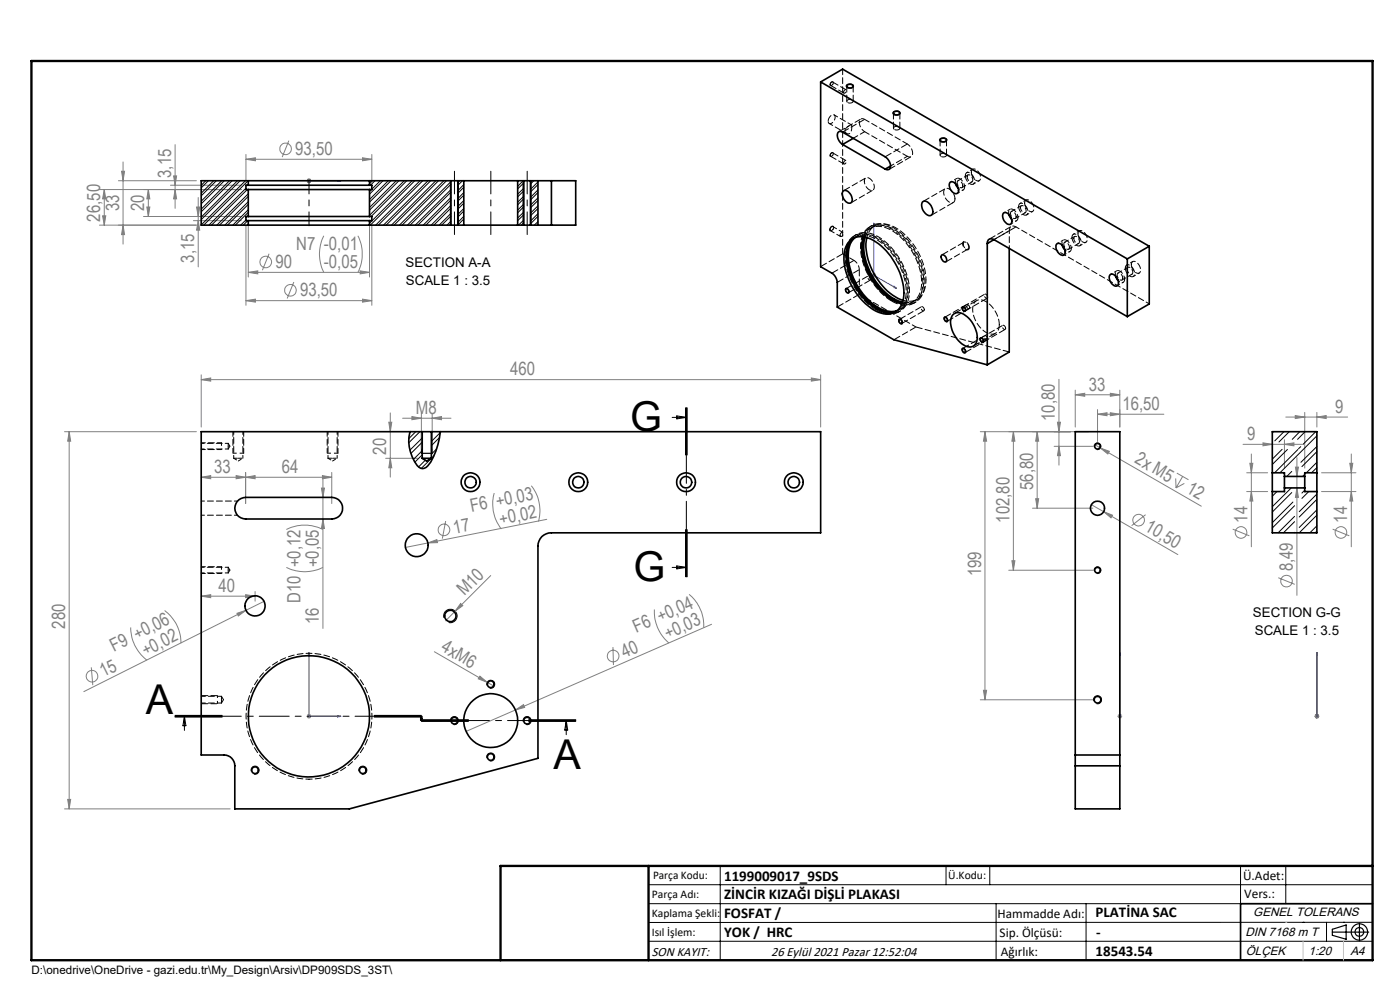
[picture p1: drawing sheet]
<svg xmlns="http://www.w3.org/2000/svg" width="297mm" height="210mm" viewBox="0 0 297 210" stroke-linecap="round" stroke-linejoin="round" font-family="sans-serif">
<g fill="none" stroke="#808080" stroke-width=".21">
<path d="M25.1 38.3h16.6M25.8 36.3h.6l-.3 2zM26.1 34.4v17.4M36.2 39.3h15M36.8 37.3h.7l-.4 2zM37.1 30.7v13.5M52.2 33.8l2-.3v.6zM52.2 32.8v5.5M52.2 33.8h26.7M61.3 29.8l-1.4 3.5M65.1 38.3h.9M65.2 38l.7 .7"/>
<path d="M65.5 37.8v1M65.9 38l-.7 .7M76.9 33.5l2 .3-2 .3zM78.9 32.8v5.5M21.1 47.8h20.6M21.8 45.8h.6l-.3 2zM22.1 40.2v7.6M22.1 40.2l.3 2h-.6zM26.1 47.8l.3 2h-.6zM30.4 45.9h20.8M31.2 43.9h.6l-.3 2zM31.5 40.2l.3 2h-.6z"/>
<path d="M31.5 40.2v5.7M37.1 40.2l.4 2h-.7zM41 46.8h10.2M41.7 43.9h.7l-.3 2zM42.1 46.8l.3 2h-.7zM42.1 41.9v14.7M51.2 40.2h-30.1M52.2 47.8v17M52.7 57.8l2-.3v.6zM52.7 46.9v11.9M52.7 57.8h25.7M57.1 53.8l-1.4 3.5"/>
<path d="M62.3 59.8l-1.4 3.5M68.7 50a8.6 8.6 0 0 0 0 7.8M75.9 50a8.6 8.6 0 0 1 0 7.8M76.4 57.5l2 .3-2 .3zM78.4 46.9v11.9M78.9 47.8v17M184.9 58.4h1M185 58.1l.7 .7M185.4 57.9v1M185.7 58.1l-.7 .7M42.7 79.5v11.1M52.2 63.8l2-.3v.6z"/>
<path d="M52.2 63.8h26.7M76.9 63.5l2 .3-2 .3zM174.1 79.5v11.1M13.7 91.6h28M14.7 91.6l.3 2h-.6zM14.7 91.6v80M42.7 80.5l2-.3v.6zM42.7 80.5h131.4M81.8 97.2h6.8M82.5 89.6h.6l-.3 2zM82.8 97.2l.3 2h-.6zM82.8 87.6v13.6"/>
<path d="M85.4 88.7h10.3M87.4 88.4l2 .3-2 .3zM89.4 87.7v7.4M91.7 88.7l2-.3v.6zM91.7 87.7v7.4M172.1 80.2l2 .3-2 .3zM208 91.6h22.9M209 91.6l.3 2h-.7zM209 91.6v56.8M215 91.6l.3 2h-.6zM215 91.6v29.4M220 91.6l.3 2h-.6z"/>
<path d="M220 91.6v16.2M223.6 94.7h8.2M224.3 89.6h.7l-.4 2zM224.6 94.7l.4 2h-.7zM224.6 80.5v18.2M228.1 83.7l2-.3v.7zM228.1 82.8v7.8M228.1 83.7h9.5M232.2 94.3l1.2 .7M232.8 87.9l2-.3v.6zM232.8 86.9v6.8M232.8 87.9h14.1"/>
<path d="M233.4 95l1.9 .7-.3 .6zM233.4 95l21.4 12.4M235.5 83.4l2.1 .3-2.1 .4zM235.5 87.6l2.1 .3-2.1 .3zM237.6 82.8v7.8M263.7 94.3h12.8M265.1 98.3h.7l-.3 2zM265.5 96.3v19.7M267.9 93.9l2 .4-2 .3zM272.5 94.3l2-.4v.7zM272.5 93.3v6M272.8 88.5h13.1"/>
<path d="M274.8 88.2l2 .3-2 .3zM274.8 99.1h.6l-.3 2zM275.1 97.1v29.2M276.8 87.5v11.8M279.4 88.5l1.9-.3v.6zM279.4 87.5v3.1M286.3 98.3h.7l-.3 2zM286.7 96.3v19.7M42.7 101.2l2-.3v.7zM42.7 101.2h27.7M50.1 100.9l2 .3-2 .4zM52.1 100.2v6.6"/>
<path d="M52.1 101.2l2-.3v.7zM60.7 112.3a8.6 8.6 0 0 1 7.8 0M68.2 103.5h.6l-.3 2zM68.4 100.9l2 .3-2 .4zM68.5 110.1l.3 2h-.6zM68.5 101.5v31.8M70.4 100.2v6.6M90.8 115.2l-4.8 .9M90.8 115.2l1.9-.7 .1 .6zM94.5 110.5l-.7 3.8M104.8 104.6a8.4 8.4 0 0 0 1.6 7.6M112.7 103a8.6 8.6 0 0 1 1.5 7.6"/>
<path d="M116 110.2l-25.2 5M214.7 118.9h.6l-.3 2.1zM219 107.8h12.8M219.7 105.8h.6l-.3 2zM231.5 107.1l2.6 1.4M234.1 108.5l1.9 .8-.3 .5zM234.1 108.5l15.8 9.1M243 109.2l-2.9 2.3M249.4 101.5l.1 2M249.7 100.4l2.4 1.4M250.9 101.1l-1.4 2.4M251.2 102.5l-1.7 1"/>
<path d="M261.5 112.2l3.5 1.5M264.5 104.3h4.4M264.5 100.3h4.4M265.5 104.3l.3 2h-.7zM275.1 103.5l.3 2h-.6zM280.4 104.3h7.3M280.4 100.3h7.3M282.7 112.2l3.5 1.5M286.7 104.3l.3 2h-.7zM27.7 133.1a8.6 8.6 0 0 0 3.5 6.9M34.9 129.5a8.5 8.5 0 0 1 3.5 6.9M42.7 126.5h11.4"/>
<path d="M42.7 126.5l2-.4v.7zM50.3 130.1l1.9-.6-1.6 1.2zM52.1 126.1l2 .4-2 .3zM52.2 129.5l-34.4 17.2M54.1 125.5v2M56 127.6l-3.8 1.9M60.7 120.4a8.6 8.6 0 0 0 7.8 0M92.1 138.2l11.3 6.5M96.6 129.6l-2.1 2.1M97.7 128l.5 .5-1.6 1.1zM104.1 122.1l-7.5 7.5M130 137.3l.1 3.8"/>
<path d="M138.8 129.3a8.7 8.7 0 0 0 3.1 7.1M146.2 126.1a8.8 8.8 0 0 1 3.1 7.1M151 132.4l-41.6 18.2M214 121h17.8M271.2 122.5l3.5 1.5M19.4 141.6l.3 3.7M65.1 151.9h.9M65.2 151.6l.7 .7M65.5 151.4v1.1M65.9 151.6l-.7 .7M101.8 143.4l1.6 1.3-1.9-.7zM103.4 144.7l1.4 .9"/>
<path d="M109.4 150.6l1.7-1.1 .2 .6zM109.4 150.6l-10.5 4.5M208 148.4h23.8M208.6 146.4h.7l-.3 2zM237 151.9h1.1M237.2 151.6l.7 .7M237.6 151.4v1.1M237.9 151.6l-.7 .7M278.9 151.9h1M279 151.6l.7 .7M279.4 151.4v1.1M279.7 151.6l-.7 .7"/>
<path d="M13.7 171.6h35.1M14.4 169.6h.6l-.3 2z"/>
<circle cx="60.6" cy="31.6" r="1.24"/>
<circle cx="56.4" cy="55.6" r="1.23"/>
<circle cx="61.6" cy="61.6" r="1.23"/>
<circle cx="94.2" cy="112.4" r="1.23"/>
<circle cx="241.5" cy="110.3" r="1.23"/>
<circle cx="263.3" cy="112.9" r="1.23"/>
<circle cx="284.5" cy="112.9" r="1.23"/>
<circle cx="130.1" cy="139.2" r="1.23"/>
<circle cx="272.9" cy="123.3" r="1.24"/>
<circle cx="19.5" cy="143.4" r="1.24"/>
</g>
<g fill="none" stroke="#000" stroke-width=".21">
<path d="M179.7 18a.89 .89 0 0 1 1.4 .3 .86 .86 0 0 1-.9 .4 .86 .86 0 0 1-.7-.6zM95.5 38.3v9.5M97.3 38.3v9.5M110.9 38.3v9.5M112.7 38.3v9.5M189.5 23.7a.93 .93 0 0 1 1.5 .4 .95 .95 0 0 1-1.6-.1zM199.5 29.4a.89 .89 0 0 1 1.4 .4 .95 .95 0 0 1-1.6-.1zM179.4 61.2a.64 .64 0 0 1 .6 .3 .64 .64 0 0 1 0 .7 .76 .76 0 0 1-.6-1zM190.7 67.7a.64 .64 0 0 1 .7 .3 .64 .64 0 0 1-.1 .7 .75 .75 0 0 1-.6-1zM200.3 67.2a.64 .64 0 0 1 .7 .4 .64 .64 0 0 1-.1 .7 .76 .76 0 0 1-.6-1.1zM204.2 73.9a.62 .62 0 0 1 .6 .3 .62 .62 0 0 1-.1 .7 .76 .76 0 0 1-.5-1zM204.2 65a.62 .62 0 0 1 .6 .4 .62 .62 0 0 1-.1 .7 .76 .76 0 0 1-.5-1.1z"/>
<path d="M208 71.6a.64 .64 0 0 1 .6 .4 .64 .64 0 0 1-.1 .7 .75 .75 0 0 1-.5-1.1zM89.4 91.6v4.6M91.7 91.6v4.6M142.6 88.5h3M143.6 88.2l2 .3-2 .4zM145.4 86.5v10M145.6 86.5v10M145.8 86.5v10M232.1 94.9a.72 .72 0 0 1 .6-1 .72 .72 0 0 1 .8 .8 .72 .72 0 0 1-.8 .6M145.4 112.4v10M145.6 112.4v10M145.8 112.4v10"/>
<path d="M94.2 131a1.44 1.44 0 0 1 1.2-1.8 1.44 1.44 0 0 1 1.6 1.5 1.44 1.44 0 0 1-1.8 1.3M142.6 120.4h3M143.6 120l2 .4-2 .3zM232.1 121.1a.72 .72 0 0 1 .6-.9 .72 .72 0 0 1 .8 .8 .72 .72 0 0 1-.8 .6M37.1 152.1h10zM37.1 151.9h10M37.1 151.7h10M39.1 151.9v3M39.1 151.9l.3 2h-.6zM79.4 151.9h10v.9h10M79.4 151.7h10M79.4 152.1h10"/>
<path d="M89.2 151.9v.9M89.4 153h10M89.4 152.7h10M89.6 151.9v.9M95.6 153.1a.87 .87 0 0 1 .7-1.1 .87 .87 0 0 1 1 .9 .87 .87 0 0 1-1.1 .8M103.3 145.4a.85 .85 0 0 1 .7-1.1 .85 .85 0 0 1 1 .9 .85 .85 0 0 1-1.1 .8M111 153.1a.87 .87 0 0 1 .7-1.1 .87 .87 0 0 1 1 .9 .87 .87 0 0 1-1.1 .8M112.1 152.8h10M112.1 153h10M112.1 152.7h10M120.1 152.9v2.9M120.1 152.9l.3 2h-.6z"/>
<path d="M232 148.7a.85 .85 0 0 1 .7-1.1 .85 .85 0 0 1 1 .9 .85 .85 0 0 1-1.1 .8M53.3 163.6a.87 .87 0 0 1 .7-1.1 .87 .87 0 0 1 1 1 .87 .87 0 0 1-1.1 .7M76.1 163.6a.87 .87 0 0 1 .8-1.1 .87 .87 0 0 1 .9 1 .87 .87 0 0 1-1.1 .7M103.3 160.8a.84 .84 0 0 1 .7-1.1 .84 .84 0 0 1 .9 .9 .84 .84 0 0 1-1 .8M137.6 187.7h153.6M137.6 191.7h153.6M137.6 199.7h153.6M152.8 183.7v20M200.7 183.7v4M210 183.7v4M211.3 191.7v12M230.4 191.7v12"/>
<path d="M263.2 183.7v20M272.8 183.7v8M276.4 195.6h.1M281.4 195.6v4.1M285 195.6h.1M291.2 195.6l-153.6 .1"/>
</g>
<g fill="none" stroke="#000" stroke-width=".25">
<path d="M89.4 96.2h2.3M282.6 197.7h7.8M282.6 197.1l3-.9v3l-3-.8zM288.4 195.8v3.8M106.2 203.7h185"/>
<circle cx="288.4" cy="197.7" r="1.74"/>
<circle cx="288.4" cy="197.7" r=".93"/>
</g>
<path d="M47 94v1.4M47 120.3v1.3" fill="none" stroke="#000" stroke-width=".21" stroke-dasharray="1.3 .6" stroke-dashoffset=".7" stroke-linecap="butt"/>
<path d="M51.6 96.1h-2.2M71.6 96.1h-2.2" fill="none" stroke="#000" stroke-width=".21" stroke-dasharray="1.3 .6" stroke-dashoffset=".5" stroke-linecap="butt"/>
<path d="M46.1 147.6v1.7" fill="none" stroke="#000" stroke-width=".21" stroke-dasharray="1.3 .6" stroke-dashoffset=".8" stroke-linecap="butt"/>
<path d="M176.4 17.4l-.3 .4v.3a.47 .47 0 0 0 .6-.2 .47 .47 0 0 0-.1-.6l-.2 .1M176.4 32.4l-.3 .4v.3a.47 .47 0 0 0 .6-.2 .47 .47 0 0 0-.1-.6l-.2 .1" fill="none" stroke="#000" stroke-width=".21" stroke-dasharray="1.3 .6" stroke-dashoffset=".3" stroke-linecap="butt"/>
<path d="M205.6 52.5a1.16 1.16 0 0 0-1.2-1.2 1.19 1.19 0 0 0 1 1.7l.2-.5" fill="none" stroke="#000" stroke-width=".21" stroke-dasharray="1.3 .6" stroke-linecap="butt"/>
<path d="M176.4 48a.56 .56 0 0 0-.4 .5 .56 .56 0 0 0 .3 .5 .71 .71 0 0 0 .4-1h-.3" fill="none" stroke="#000" stroke-width=".21" stroke-dasharray="1.3 .6" stroke-dashoffset=".1" stroke-linecap="butt"/>
<g fill="none" stroke="#00f" stroke-width=".21">
<path d="M65.4 38.3h.3zM65.5 38.3h.1M65.5 38.3h6.8M72.3 38.3h-.7h.7M185.4 47.3l.1 .7-.2-.2zM185.4 47.3v11.1l4.8 2.8M189.7 60.7l.5 .5-.5-.2zM65.5 138.4l.2 .7h-.3zM65.5 138.4v13.5h6.8M237.6 138.4v.7v-.7M237.6 138.4v13.5M279.4 138.4v.7v-.7"/>
<path d="M279.4 138.4v13.5M71.6 151.8l.7 .1-.7 .2zM237.6 151.8v.3zM237.6 151.9h.1M279.4 151.8v.3zM279.4 151.9h.1"/>
</g>
<path d="M42.7 95.4h4.3M47 93.9h-4.3M42.7 121.6h4.3M47 120.2h-4.3" fill="none" stroke="#000" stroke-width=".21" stroke-dasharray="1.3 .6" stroke-dashoffset=".4"/>
<path d="M47 93.9v.1M51.7 96.1h-.1M71.7 96.1h-.1M47 120.2v.1M46.1 147.6h.1" fill="none" stroke="#000" stroke-width=".21" stroke-dasharray="1.3 .6"/>
<path d="M49.4 91.6v4.5M51.7 96.1v-4.5M69.4 91.6v4.5M71.7 96.1v-4.5" fill="none" stroke="#000" stroke-width=".21" stroke-dasharray="1.3 .6" stroke-dashoffset=".3"/>
<path d="M42.7 149.3h3.4M46.1 147.6h-3.4" fill="none" stroke="#000" stroke-width=".21" stroke-dasharray="1.3 .6" stroke-dashoffset="-.1"/>
<path d="M104.1 36.3v13.5M111.8 36.3v13.5M96.4 49.8v-13.5" fill="none" stroke="#000" stroke-width=".21" stroke-dasharray="15.2 1.3 1.3 1.3" stroke-dashoffset="10.4"/>
<path d="M65.6 47.9v-9.7" fill="none" stroke="#000" stroke-width=".21" stroke-dasharray="15.2 1.3 1.3 1.3" stroke-dashoffset="12.3"/>
<path d="M89.4 151.9h-52.3" fill="none" stroke="#000" stroke-width=".21" stroke-dasharray="6.3 1.3 1.3 1.3" stroke-dashoffset="2.5"/>
<path d="M89.4 151.9v.9" fill="none" stroke="#000" stroke-width=".21" stroke-dasharray="6.3 1.3 1.3 1.3"/>
<path d="M89.4 152.8h32.7" fill="none" stroke="#000" stroke-width=".21" stroke-dasharray="6.3 1.3 1.3 1.3" stroke-dashoffset="2"/>
<path d="M145.6 86.5v35.9" fill="none" stroke="#000" stroke-width=".21" stroke-dasharray="6.3 1.3 1.3 1.3" stroke-dashoffset=".5"/>
<path d="M291.2 191.7h-28v12" fill="none" stroke="#000" stroke-width=".35"/>
<path d="M6.7 12.9h284.5v190.8h-284.5zM137.6 183.7v20M291.2 183.7h-185v20" fill="none" stroke="#000" stroke-width=".5"/>
<path d="M276.4 199.7v4M285 199.7v4" fill="none" stroke="#c0c0c0" stroke-width=".21"/>
<path d="M272.8 195.6h.1" fill="none" stroke="#c0c0c0" stroke-width=".25"/>
<g fill="#00f">
<path d="M71.6 151.8l.7 .1-.7 .2zM65.5 138.4l.2 .7h-.3z"/>
<path d="M279.4 151.8v.3zM279.4 138.4v.7zM279.4 151.8v.3zM279.4 138.4v.7z"/>
<path d="M71.6 38.3h.7zM65.4 38.3h.3zM71.6 38.3h.7zM65.4 38.3h.3z"/>
<path d="M189.7 60.7l.5 .5-.5-.2zM185.4 47.3l.1 .7-.2-.2zM237.6 151.8v.3zM237.6 138.4v.7z"/>
</g>
<g fill="#808080">
<path d="M101.8 143.4l1.6 1.3-1.9-.7z"/>
<path d="M90.8 115.2l1.9-.7 .1 .6z"/>
<path d="M109.4 150.6l1.7-1.1 .2 .6z"/>
<path d="M50.3 130.1l1.9-.6-1.6 1.2z"/>
<path d="M97.7 128l.5 .5-1.6 1.1z"/>
<path d="M50.1 100.9l2 .3-2 .4zM42.7 101.2l2-.3v.7z"/>
<path d="M68.4 100.9l2 .3-2 .4zM52.1 101.2l2-.3v.7zM76.9 33.5l2 .3-2 .3zM52.2 33.8l2-.3v.6z"/>
<path d="M87.4 88.4l2 .3-2 .3zM91.7 88.7l2-.3v.6zM228.1 83.7l2-.3v.7zM235.5 83.4l2.1 .3-2.1 .4zM274.8 88.2l2 .3-2 .3zM279.4 88.5l1.9-.3v.6zM267.9 93.9l2 .4-2 .3zM272.5 94.3l2-.4v.7z"/>
<path d="M76.9 63.5l2 .3-2 .3zM52.2 63.8l2-.3v.6z"/>
<path d="M172.1 80.2l2 .3-2 .3zM42.7 80.5l2-.3v.6z"/>
<path d="M52.7 57.8l2-.3v.6zM76.4 57.5l2 .3-2 .3z"/>
<path d="M21.8 45.8h.6l-.3 2zM22.1 40.2l.3 2h-.6z"/>
<path d="M82.8 97.2l.3 2h-.6zM82.5 89.6h.6l-.3 2zM219.7 105.8h.6l-.3 2zM220 91.6l.3 2h-.6zM224.6 94.7l.4 2h-.7zM224.3 89.6h.7l-.4 2zM208.6 146.4h.7l-.3 2zM209 91.6l.3 2h-.7zM37.1 40.2l.4 2h-.7zM36.8 37.3h.7l-.4 2zM265.5 104.3l.3 2h-.7zM265.1 98.3h.7l-.3 2z"/>
<path d="M68.2 103.5h.6l-.3 2zM68.5 110.1l.3 2h-.6z"/>
<path d="M14.7 91.6l.3 2h-.6zM14.4 169.6h.6l-.3 2zM215 91.6l.3 2h-.6zM214.7 118.9h.6l-.3 2.1zM41.7 43.9h.7l-.3 2zM42.1 46.8l.3 2h-.7zM274.8 99.1h.6l-.3 2zM275.1 103.5l.3 2h-.6zM286.3 98.3h.7l-.3 2zM286.7 104.3l.3 2h-.7z"/>
<path d="M25.8 36.3h.6l-.3 2zM26.1 47.8l.3 2h-.6z"/>
<path d="M31.5 40.2l.3 2h-.6zM31.2 43.9h.6l-.3 2z"/>
<path d="M234.1 108.5l1.6 1.3 .3-.5zM233.4 95l1.6 1.3 .3-.6z"/>
<path d="M42.7 126.5l2-.4v.7zM52.1 126.1l2 .4-2 .3z"/>
<path d="M232.8 87.9l2-.3v.6zM235.5 87.6l2.1 .3-2.1 .3z"/>
</g>
<g fill="none" stroke="#000" stroke-width=".21">
<path d="M43.6 38.3l-.9 1M44.2 38.3l-1.5 1.6M45.3 38.3l-2.6 2.7M45.9 38.3l-3.2 3.2M47 38.3l-4.3 4.4M47.6 38.3l-4.9 4.9M48.7 38.3l-6 6.1M49.2 38.3l-6.5 6.6M50.4 38.3l-7.7 7.8M50.9 38.3l-8.2 8.3M52.1 38.3l-9.4 9.4M52.2 39.9l-7.9 7.9"/>
<path d="M52.6 38.3l-9.4 9.5M79 38.3l-.6 .7M79.6 38.3l-1 1M80.7 38.3l-1.8 1.8M81.2 38.3l-2.8 2.9M82.4 38.3l-4 4M82.9 38.3l-4.5 4.6M84.1 38.3l-5.7 5.7M84.6 38.3l-6.2 6.3M85.8 38.3l-7.4 7.4M86.3 38.3l-7.6 7.6M87.4 38.3l-9 9.1"/>
<path d="M88 38.3l-9.4 9.5M89.1 38.3l-9.4 9.5M89.7 38.3l-9.4 9.5M90.8 38.3l-9.4 9.5M91.4 38.3l-9.5 9.5M92.5 38.3l-9.5 9.5M93 38.3l-9.4 9.5M94.2 38.3l-9.5 9.5M94.7 38.3l-9.4 9.5M95.7 38.5l-9.3 9.3M95.7 39.1l-8.7 8.7M97.5 38.3l-.4 .5"/>
<path d="M98.1 38.3l-1 1M98.4 39.1l-1.3 1.4M98.4 39.7l-1.3 1.3M109.9 38.3l-.1 .1M111 38.3l-1.2 1.2M111.1 39.9l-1.3 1.3M111.1 38.8l-1.3 1.3M112.7 38.3l-.2 .2M113.2 38.3l-.7 .7M114.1 39.1l-1.6 1.6M114.1 38.6l-1.6 1.6M52.2 46.7l-1.2 1.1"/>
<path d="M52.5 40.2l-7.6 7.6M52.6 46.8l-1 1M52.7 41.1l-6.7 6.7M52.7 42.8l-5 5M52.7 44.5l-3.3 3.3M52.7 41.7l-6.1 6.1M52.7 43.3l-4.4 4.5M52.7 45l-2.8 2.8M78.8 40.2l-.4 .4M95.7 40.2l-7.6 7.6M95.7 41.9l-5.9 5.9M95.7 43.6l-4.2 4.2"/>
<path d="M95.7 45.3l-2.5 2.5M95.7 46.9l-.9 .9M95.7 40.7l-7 7.1M95.7 42.4l-5.4 5.4M95.7 44.1l-3.7 3.7M95.7 45.8l-2 2M95.7 47.5l-.3 .3M98.4 42.5l-1.3 1.3M98.4 41.4l-1.3 1.3M98.4 40.8l-1.3 1.3M98.4 44.2l-1.3 1.3M98.4 45.9l-1.3 1.3"/>
<path d="M98.4 47.6l-.2 .2M98.4 43.1l-1.3 1.3M98.4 44.8l-1.3 1.3M98.4 46.5l-1.3 1.3M111.1 41.6l-1.3 1.3M111.1 43.3l-1.3 1.3M111.1 45l-1.3 1.2M111.1 46.7l-1.1 1.1M111.1 40.5l-1.3 1.3M111.1 42.1l-1.3 1.4M111.1 43.8l-1.3 1.3M111.1 45.5l-1.3 1.3"/>
<path d="M111.1 47.2l-.5 .6M114.1 40.3l-1.6 1.6M114.1 40.8l-1.6 1.6M114.1 42l-1.6 1.5M114.1 43.7l-1.6 1.5M114.1 45.3l-1.6 1.6M114.1 47l-.8 .8M114.1 42.5l-1.6 1.6M114.1 44.2l-1.6 1.6M114.1 45.9l-1.6 1.6M114.1 47.6l-.2 .2M88.2 91.6l-1.5 1.5"/>
<path d="M89.1 91.6l-2.4 2.3M89.6 92.9l-2.6 2.6M89.6 95.6l-1.9 1.9M89.6 93.8l-2.4 2.4M89.6 96.5l-1.6 1.5M90.2 97.6l-1.4 1.5M91.8 91.6l-.3 .3M92.1 96.7l-2.7 2.7M92.6 95.2l-1.1 1.1M93.3 92.8l-1.8 1.7M93.4 91.7l-1.9 2M270.1 91.6l-.2 .2"/>
<path d="M272 95.3l-2.1 2.1M272.4 91.6l-2 1.9M273.1 95.3l-3.2 3.2M273.5 91.6l-2.2 2.2M274.6 97.2l-3.1 3.1M275.3 95.3l-4.9 5M275.7 91.6l-1.6 1.6M275.9 94.7l-.4 .5M276.9 91.6l-1.6 1.6M279.1 91.6l-2.6 2.6M279.4 94.7l-3.4 3.4M279.4 98.1l-2.3 2.2"/>
<path d="M279.4 92.5l-4.7 4.6M279.4 95.8l-3.2 3.2M279.4 99.2l-1.2 1.1M270.9 104.3l-1 1M273.9 103.5l-4 4M274 100l-1 1.1M274 104.5l-4.1 4.1M274.3 106.5l-4.4 4.4M274.6 109.5l-3.5 3.5M274.6 107.3l-4.7 4.7M274.6 110.7l-2.3 2.3M274.6 112.9l-.1 .1"/>
<path d="M276.8 100.6l-.5 .5M276.8 104l-.6 .6M277.6 104.3l-1.4 1.4M279.4 104.8l-3.8 3.7M279.4 108.2l-3.8 3.7M279.4 111.5l-1.5 1.5M279.4 105.9l-3.8 3.8M279.4 109.3l-3.8 3.7M279.4 112.7l-.4 .3"/>
</g>
<g fill="none" stroke="#000" stroke-width=".35">
<path d="M174.1 17.4v39.2l2.4 1.4a2.69 2.69 0 0 1 1.1 1.9v5.2l12 7 19.8 5.3M174.1 17.4l4.7-2.7 65 37.5M174.1 17.4l65 37.5M179.7 18.1a.73 .73 0 0 1 1.2 .3 .66 .66 0 0 1-.7 .3 .66 .66 0 0 1-.5-.6zM52.7 39.3h25.7M52.7 38.3h25.7M52.7 38.3h-10v9.5h10M52.7 38.3v1M52.7 39.3h-.5v.9h.5M78.4 38.3h17.3M78.4 38.3v1M78.4 39.3h.5v.9h-.5"/>
<path d="M95.7 38.3h1.4M95.7 38.3v9.5M97.1 38.3v9.5M97.1 38.3h1.3M98.4 38.3h11.4M98.4 38.3v9.5M109.8 38.3v9.5M109.8 38.3h1.3M111.1 38.3h1.4M111.1 38.3v9.5M112.5 38.3v9.5M112.5 38.3h1.6"/>
<path d="M114.1 38.3h2.9M114.1 38.3v9.5M117 38.3h5.1v9.5h-5.1M117 38.3v9.5M178.8 30.6a2.03 2.03 0 0 1-.9-2.6l.4-.1 .5 .1 9 5.3a2.03 2.03 0 0 1 .9 2.6l-.4 .1-.5-.1M178.8 30.6l9 5.3M181 29.3l-2.2 1.3M188.9 35.2l-1.1 .7M189.6 23.8a.83 .83 0 0 1 1.3 .2 .74 .74 0 0 1-.7 .4 .74 .74 0 0 1-.7-.5zM199.5 29.5a.78 .78 0 0 1 1.3 .2 .74 .74 0 0 1-.7 .4 .74 .74 0 0 1-.7-.5zM201.6 38.7a1.51 1.51 0 0 1 1.7 1.7 .65 .65 0 0 1-.4 .7 .65 .65 0 0 1-.8-.3 1.78 1.78 0 0 1-.5-2.1zM202.7 38.9l.6 1.1"/>
<path d="M52.7 46.8h25.7M52.7 47.8h25.7M52.7 40.2h25.7M52.7 45.9h25.7M52.7 40.2v5.7M52.7 46.8v1M52.7 45.9h-.5v.9h.5M78.4 47.8h17.3M78.4 40.2v5.7M78.4 46.8v1M78.4 45.9h.5v.9h-.5M95.7 47.8h1.4"/>
<path d="M97.1 47.8h1.3M98.4 47.8h11.4M109.8 47.8h1.3M111.1 47.8h1.4M112.5 47.8h1.6M114.1 47.8h2.9M178.9 40.5a1.46 1.46 0 0 1 1.8 1.4 .76 .76 0 0 1-.2 1.1 .76 .76 0 0 1-1-.2 1.92 1.92 0 0 1-.6-2.3zM180.1 51.7a11.7 11.7 0 0 0 2 9.6 10.9 10.9 0 0 0 6.4 5M180.4 51a4.3 4.3 0 0 1 5.4 .3 14.1 14.1 0 0 1 5.9 11.4 3.7 3.7 0 0 1-5.3 3.5 13.5 13.5 0 0 1-7.3-12.4l.4-1.6zM181.2 50.5a5.2 5.2 0 0 0-1.6 5.1 13.9 13.9 0 0 0 7.4 10.4l1.6 .3 1.5-.2M181.4 50.4a5.4 5.4 0 0 0-1.4 5 14.2 14.2 0 0 0 6.9 10.1l2.2 .6 1.2-.2M183.2 50.2a11 11 0 0 0 1.8 9.2 10.5 10.5 0 0 0 6.3 5"/>
<path d="M183.2 50.3a12 12 0 0 0 2.6 9.7 10.6 10.6 0 0 0 5.6 4.4M183.5 50.3a12.3 12.3 0 0 0 3.4 10.8 8.9 8.9 0 0 0 4.6 3M183.9 50.4a12.8 12.8 0 0 0 3.8 10.8l1.7 1.4 2.2 1.1M195.7 42.8a1.34 1.34 0 0 1 1.8 .8 1.34 1.34 0 0 1-.2 2.1 2.18 2.18 0 0 1-1.6-2.9zM199.7 54.1a.87 .87 0 0 1 1 .5 .87 .87 0 0 1-.1 1 1.12 1.12 0 0 1-.9-1.5zM209.4 51.7v25.7M210.9 50.8a.87 .87 0 0 0-1.1-.1 .87 .87 0 0 0-.4 1M210.9 50.8l28.2 16.4M210.9 50.8l-1.5 .9M212.9 45.2a1.54 1.54 0 0 1 1.8 1.7 .65 .65 0 0 1-.5 .7 .65 .65 0 0 1-.7-.3 1.75 1.75 0 0 1-.6-2.1zM214 45.5l.6 1M214.1 52.7v22l-4.7 2.7"/>
<path d="M224.2 51.7a1.54 1.54 0 0 1 1.8 1.7 .66 .66 0 0 1-.5 .8 .66 .66 0 0 1-.7-.3 1.69 1.69 0 0 1-.6-2.2zM225.3 52l.6 1M235.5 58.3a1.31 1.31 0 0 1 1.7 1.1l.1 .3a.69 .69 0 0 1-.3 .9 .69 .69 0 0 1-.9-.2 1.72 1.72 0 0 1-.6-2.1zM236.6 58.6l.6 .9M239.1 54.9v12.3M243.8 52.2l-4.7 2.7M243.8 52.2v12.3l-4.7 2.7M179.5 61.2a.51 .51 0 0 1 .5 .3 .51 .51 0 0 1-.1 .6l-.4-.3zM190.8 67.8a.52 .52 0 0 1 .5 .3 .52 .52 0 0 1-.1 .6l-.4-.3zM200.4 67.3a.54 .54 0 0 1 .5 .3 .54 .54 0 0 1-.1 .6l-.4-.3zM202.1 66.8a2.09 2.09 0 0 1 3 .4 6 6 0 0 1 2.1 5.2 1.69 1.69 0 0 1-2.8 .8 5.7 5.7 0 0 1-2.6-5.9zM204.2 65.2a.47 .47 0 0 1 .5 .2 .47 .47 0 0 1-.1 .6l-.4-.3z"/>
<path d="M204.2 73.9a.56 .56 0 0 1 .5 .9 .56 .56 0 0 1-.5-.9zM208.1 71.7a.5 .5 0 0 1 .5 .3 .5 .5 0 0 1-.2 .6l-.4-.5zM87 91.6a7.9 7.9 0 0 0 1.9 7.5 1.25 1.25 0 0 0 1.8-.3 14.2 14.2 0 0 0 2.7-7.2M89.6 91.6h-46.9v68.6h4.9a2.29 2.29 0 0 1 2.2 2.2v9.2h24.3l40-10.7v-45a2.77 2.77 0 0 1 2.9-2.9h57.1v-21.4h-82.6M89.6 97.2h1.9M89.6 91.6h1.9M89.6 91.6v5.6M89.6 97.2l.9 .6 1-.6M91.5 91.6v5.6M50.3 106.4a2.46 2.46 0 0 1 1.8-.9h18.3a2.29 2.29 0 0 1 2.3 2.3 2.29 2.29 0 0 1-2.3 2.3h-18.3a2.3 2.3 0 0 1-2-1.3 2.3 2.3 0 0 1 .2-2.4zM269.9 100.3v4M269.9 104.3v8.7h9.5v-8.7"/>
<path d="M269.9 100.3v-8.7h9.5v8.7M269.9 100.3h2.6v.8M272.5 101.1v2.4M272.5 101.1h4.3M272.5 103.5h4.3M272.5 103.5v.8h-2.6M276.8 101.1v2.4M276.8 103.5v.8h2.6M279.4 100.3v4M279.4 100.3h-2.6v.8M228.1 160.2v2.2M228.1 162.4v9.2h9.5v-9.2"/>
<path d="M228.1 160.2h9.5M228.1 160.2v-68.6h9.5v68.6M228.1 162.4h9.5M237.6 160.2v2.2"/>
<circle cx="232.8" cy="94.7" r=".6"/>
<circle cx="88.4" cy="115.6" r="2.43"/>
<circle cx="99.8" cy="102.3" r="1.22"/>
<circle cx="99.8" cy="102.3" r="1.99"/>
<circle cx="122.7" cy="102.3" r="1.22"/>
<circle cx="122.7" cy="102.3" r="1.99"/>
<circle cx="145.5" cy="102.3" r="1.22"/>
<circle cx="145.5" cy="102.3" r="1.99"/>
<circle cx="168.4" cy="102.3" r="1.22"/>
<circle cx="168.4" cy="102.3" r="1.99"/>
<circle cx="232.8" cy="107.8" r="1.49"/>
<circle cx="54.1" cy="128.5" r="2.15"/>
<circle cx="95.5" cy="130.7" r="1.21"/>
<circle cx="232.8" cy="120.9" r=".6"/>
<circle cx="65.5" cy="152" r="12.9"/>
<circle cx="96.4" cy="152.9" r=".72"/>
<circle cx="104.1" cy="145.1" r=".71"/>
<circle cx="104.1" cy="152.9" r="5.7"/>
<circle cx="111.8" cy="152.9" r=".72"/>
<circle cx="232.8" cy="148.4" r=".71"/>
<circle cx="54.1" cy="163.4" r=".72"/>
<circle cx="77" cy="163.4" r=".72"/>
<circle cx="104.1" cy="160.6" r=".71"/>
</g>
<g fill="none" stroke="#000" stroke-width=".21" stroke-dasharray="1.3 .6" stroke-dashoffset=".6">
<path d="M204.6 39.6a1.77 1.77 0 0 0-1.6-1.8l-.3 .5v.6M196.4 59.4a13.8 13.8 0 0 0-7-11.4 3.6 3.6 0 0 0-5.5 2.4M216 46.2a1.77 1.77 0 0 0-1.7-1.9l-.3 .5v.7M227.3 52.7a1.77 1.77 0 0 0-1.6-1.8l-.4 .4 .1 .7M238.6 59.2a1.77 1.77 0 0 0-1.6-1.8l-.4 .5 .1 .6M188.5 66.3a3.6 3.6 0 0 0 4.3-3.4 13.9 13.9 0 0 0-7.6-13.2 3.6 3.6 0 0 0-5.1 2M42.7 95.2h5.7M48.4 94h-5.7M49.6 97.2l1 .6M50.6 97.8l.9-.6M69.6 97.2l1 .6M70.6 97.8l.9-.6"/>
<path d="M42.7 109.3h7.7M50.4 106.3h-7.7M42.7 121.5h5.7M48.4 120.3h-5.7M65.6 165.3a13.4 13.4 0 0 0 11.7-19.7 13.4 13.4 0 0 0-22.9-1 13.4 13.4 0 0 0 10 20.6l1.2 .1"/>
</g>
<g fill="none" stroke="#000" stroke-width=".21" stroke-dasharray="1.3 .6" stroke-dashoffset=".5">
<path d="M176.1 17.9l.4-.5a.39 .39 0 0 1 .1 .5 .39 .39 0 0 1-.4 .2l-.1-.2M179 19.6l.4-.6a.39 .39 0 0 1 .1 .5 .39 .39 0 0 1-.5 .2v-.1M176.1 33l.4-.6a.39 .39 0 0 1 .1 .5 .39 .39 0 0 1-.4 .2l-.1-.1M179 34.6l.4-.6a.39 .39 0 0 1 .1 .5 .39 .39 0 0 1-.5 .2v-.1M183.4 25.3a.75 .75 0 0 0-.9 0 .75 .75 0 0 0-.2 1l.4 .9 .7 .7M188.9 35.2l3.6-2M192.5 33.2a.75 .75 0 0 0 .9-.1 .75 .75 0 0 0 .2-.9l-.4-1-.7-.7M214.1 48.9a.86 .86 0 0 1 .4-.9 .86 .86 0 0 1 1 .1M215.5 48.1l28.3 16.4M191.6 63.7a3.5 3.5 0 0 0 4.7-3.1l.1-1.2M49.6 97.2h1M50.6 97.2h.9"/>
<path d="M69.6 97.2h1M70.6 97.2h.9"/>
</g>
<g fill="none" stroke="#000" stroke-width=".21" stroke-dasharray="1.3 .6" stroke-dashoffset=".4">
<path d="M175.9 26.2l3.7 2.1M180.6 26.5l-3.6-2.1M204.1 39.8l2.1-1.2M204.3 39.4l-.2 .3a.93 .93 0 0 1-.9-.4 .93 .93 0 0 1 0-1 .99 .99 0 0 1 1.1 1.1M205.2 37.5a.99 .99 0 0 0 1 1.1 .94 .94 0 0 0 0-1 .94 .94 0 0 0-.9-.4l-.1 .3M205.3 37.1l-2.1 1.2M176.2 48.9l2.1 1.3M178.8 49.3l-2.1-1.2M182.3 57.2a2.5 2.5 0 0 0-1.1-2M204.3 51.8l.1-.4a.93 .93 0 0 1 1 .4 .93 .93 0 0 1 0 1 .99 .99 0 0 1-1.1-1M215.4 46.3l2.1-1.2M215.6 45.9l-.1 .4a.93 .93 0 0 1-1-.4 .93 .93 0 0 1 0-1 .99 .99 0 0 1 1.1 1"/>
<path d="M216.5 44a.99 .99 0 0 0 1 1.1 .94 .94 0 0 0 0-1 .94 .94 0 0 0-.9-.4l-.1 .3M216.7 43.6l-2.2 1.3M226.7 52.9l2.1-1.3M226.9 52.5l-.1 .3a.93 .93 0 0 1-.9-.4 .93 .93 0 0 1-.1-1 .99 .99 0 0 1 1.1 1.1M227.8 50.6a.99 .99 0 0 0 1 1 .94 .94 0 0 0 0-1 .94 .94 0 0 0-.9-.4l-.1 .4M228 50.2l-2.1 1.2M238 59.4l2.1-1.2M238.2 59l-.1 .3a.93 .93 0 0 1-.9-.4 .93 .93 0 0 1 0-1 .99 .99 0 0 1 1 1.1M239.1 57.1a.99 .99 0 0 0 1.1 1.1 .94 .94 0 0 0-.1-1 .94 .94 0 0 0-.9-.4l-.1 .3M239.3 56.7l-2.1 1.2M182.3 62.4l12 7M190.1 66a4.4 4.4 0 0 0 2.1-4.4 13.8 13.8 0 0 0-7.2-11.3 3.9 3.9 0 0 0-3.8 .2"/>
<path d="M42.7 149.1h4.3M47 148.4v-.7M47 149.1v-.7M47 147.7h-4.3M47 149.1l.4-.7M47.4 148.4l-.4-.7"/>
</g>
<g fill="none" stroke="#000" stroke-width=".21" stroke-dasharray="1.3 .6">
<path d="M176.2 18.1l2.8 1.7M179.5 19l-2.9-1.6M179.6 18.2v3.3M176.2 33.2l2.8 1.6M179.5 34.1l-2.9-1.7M181 21.5v-3.3M189.5 24v3.2M190.9 27.2v-3.2M199.4 29.7v3.2M200.8 32.9v-3.2M204.8 37.3a.65 .65 0 0 1 .4-.7 .65 .65 0 0 1 .8 .3 1.48 1.48 0 0 1 .4 2.2 1.77 1.77 0 0 1-1.6-1.8M206.1 36.5a.65 .65 0 0 1 .4-.7 .65 .65 0 0 1 .8 .3 1.48 1.48 0 0 1 .4 2.3 1.77 1.77 0 0 1-1.6-1.9"/>
<path d="M181.4 50.3l-.5 .3M181.7 49.8l-.5 .2M184.7 48.4l-2.9 1.7M184.9 47.9l-.4 .2M185.6 47.9l-.5 .3M216.1 43.8a.65 .65 0 0 1 .4-.7 .65 .65 0 0 1 .8 .3 1.48 1.48 0 0 1 .4 2.2 1.77 1.77 0 0 1-1.6-1.8M217.4 43.1a.65 .65 0 0 1 .4-.7 .65 .65 0 0 1 .8 .3 1.48 1.48 0 0 1 .4 2.2 1.77 1.77 0 0 1-1.6-1.8M227.4 50.3a.65 .65 0 0 1 .4-.7 .65 .65 0 0 1 .8 .3 1.48 1.48 0 0 1 .4 2.3 1.77 1.77 0 0 1-1.6-1.9M228.7 49.6a.65 .65 0 0 1 .4-.7 .65 .65 0 0 1 .8 .3 1.48 1.48 0 0 1 .4 2.2 1.77 1.77 0 0 1-1.6-1.8M238.7 56.9a.65 .65 0 0 1 .5-.7 .65 .65 0 0 1 .7 .2 1.48 1.48 0 0 1 .4 2.3 1.77 1.77 0 0 1-1.6-1.8M240 56.1a.65 .65 0 0 1 .4-.7 .65 .65 0 0 1 .8 .3 1.48 1.48 0 0 1 .4 2.3 1.77 1.77 0 0 1-1.6-1.9M189.9 66.2l.5-.3"/>
<path d="M190.6 66.2l.4-.2M190.8 65.7l2.9-1.7M193.8 64.3l.5-.2M194.1 63.8l.5-.3M48.4 94.6v-.6M48.4 95.2v-.6M48.4 120.9v-.6M48.4 121.5v-.6"/>
</g>
<g fill="none" stroke="#000" stroke-width=".21" stroke-dasharray="1.3 .6" stroke-dashoffset=".7">
<path d="M183.4 38.4a.68 .68 0 0 1 .4-.7 .68 .68 0 0 1 .8 .2 1.75 1.75 0 0 1 .6 2.4 1.72 1.72 0 0 1-1.8-1.9M203 37.9l-1.3 .7M206.3 35.9l-1.2 .7M206.5 39.1l1.2-.8M203.1 41l1.3-.7M214.1 52.7v-3.8M214.1 48.9l-3.2 1.9M214.3 44.4l-1.3 .7M214.4 47.5l1.3-.7M217.7 42.4l-1.3 .8M217.8 45.6l1.3-.7M225.6 50.9l-1.3 .8"/>
<path d="M225.7 54.1l1.3-.8M229 49l-1.3 .7M229.1 52.1l1.3-.7M236.9 57.4l-1.3 .8M240.3 55.5l-1.3 .7M240.4 58.6l1.3-.7M237 60.6l1.3-.7M49.6 91.6v5.6M51.5 97.2v-5.6M69.6 91.6v5.6M71.5 97.2v-5.6"/>
</g>
<g fill="none" stroke="#000" stroke-width=".21" stroke-dasharray="1.3 .6" stroke-dashoffset=".3">
<path d="M176.1 48.7l.1-.3 .4-.4a.47 .47 0 0 1 .1 .6 .47 .47 0 0 1-.6 .2v-.1M178.2 49.9l.1-.3 .4-.3a.47 .47 0 0 1 .1 .6 .47 .47 0 0 1-.6 .2v-.2M184.8 59.2l-.1-.4-.4-.3a.47 .47 0 0 0-.1 .6 .47 .47 0 0 0 .5 .2l.1-.1M191.4 64.4a3.5 3.5 0 0 0 4-3.4 13.5 13.5 0 0 0-7.1-12.5 3.5 3.5 0 0 0-5.1 1.7M196.1 65.7l-.1-.4-.4-.3a.47 .47 0 0 0-.1 .6 .47 .47 0 0 0 .6 .2v-.1M205.7 65.2l-.1-.3-.4-.3a.47 .47 0 0 0-.1 .6 .47 .47 0 0 0 .6 .2v-.2M209.5 63l-.1-.3-.4-.3a.47 .47 0 0 0-.1 .6 .47 .47 0 0 0 .6 .2v-.2M209.5 71.9l-.1-.4-.4-.3a.47 .47 0 0 0-.1 .6 .47 .47 0 0 0 .6 .2v-.1M213.3 69.6l-.1-.3-.3-.3a.47 .47 0 0 0-.2 .6 .47 .47 0 0 0 .6 .2v-.2M48.4 95.2l.4-.6M48.8 94.6l-.4-.6M48.4 121.5l.4-.6"/>
<path d="M48.8 120.9l-.4-.6"/>
</g>
<path d="M203.3 39.9a.7 .7 0 0 0 .8 .4 .7 .7 0 0 0 .5-.7M214.6 46.5a.7 .7 0 0 0 .8 .4 .7 .7 0 0 0 .6-.7M225.9 53a.7 .7 0 0 0 .8 .4 .7 .7 0 0 0 .6-.7M237.2 59.5a.7 .7 0 0 0 .8 .4 .7 .7 0 0 0 .6-.7" fill="none" stroke="#000" stroke-width=".21" stroke-dasharray="1.3 .6" stroke-dashoffset="1"/>
<g fill="none" stroke="#000" stroke-width=".21" stroke-dasharray="1.3 .6" stroke-dashoffset="-.2">
<path d="M178.8 28l4.6-2.7M182.6 25.2l-4.6 2.7M183.7 37.7l-4.7 2.7M188.6 35.9l4.7-2.7M192.5 30.5l-4.7 2.7M178.8 53.9l-4.7 2.6M180.5 43l4.7-2.7M181.2 55.2l-4.7 2.7M182.3 57.2l-4.7 2.7M184.2 58.5l-4.7 2.7M197.6 45.7l4.6-2.7M200.5 40l-4.6 2.7"/>
<path d="M200.7 55.5l4.7-2.7M204.5 51.4l-4.7 2.7M214.5 48l-4.6 2.7M215.5 48.1l-4.6 2.7M180 62.1l4.7-2.7M182.3 62.4l-4.7 2.7M191.3 68.6l4.7-2.7M194.3 69.4l-4.6 2.7M195.5 65.1l-4.7 2.7M200.9 68.2l4.7-2.7M204.8 66l4.6-2.7M204.8 74.8l4.6-2.7"/>
<path d="M205.1 64.6l-4.7 2.7M206.5 73.4l4.7-2.7M207.2 63.8l-4.7 2.7M208.6 72.6l4.6-2.7M208.9 62.4l-4.6 2.7M208.9 71.2l-4.6 2.7M212.7 69l-4.6 2.7"/>
</g>
<path d="M175.7 25.7a1.29 1.29 0 0 1 1.3-1.3 1.21 1.21 0 0 1-1.1 1.8l-.2-.5M179.2 27.7a2.1 2.1 0 0 1 1.4-1.2 1.97 1.97 0 0 1-.4 1.9 .72 .72 0 0 1-1-.7M179.8 21.8a.69 .69 0 0 0 1.2-.4 .8 .8 0 0 0-1.4 .1l.2 .3M189.7 27.5a.69 .69 0 0 0 1.2-.4 .8 .8 0 0 0-1.4 .1l.2 .3M199.6 33.2a.69 .69 0 0 0 1.2-.4 .8 .8 0 0 0-1.4 .2l.2 .2M182.3 62.4v-5.2M185.9 65.8a4.3 4.3 0 0 0 5.4-.2 7.5 7.5 0 0 0 .6-7.3 13.2 13.2 0 0 0-7.7-8.5 3.6 3.6 0 0 0-4.8 3.2 14.2 14.2 0 0 0 6.5 12.8M189.2 63.9a4.3 4.3 0 0 0 5.4-.2 7.5 7.5 0 0 0 .5-7.2 13.2 13.2 0 0 0-7.7-8.6 3.6 3.6 0 0 0-4.8 3.2 14.2 14.2 0 0 0 6.6 12.8M191.5 64.1a3.5 3.5 0 0 0 4.4-3.4 13.5 13.5 0 0 0-7.1-12.5 3.5 3.5 0 0 0-5.3 2.1M214.1 74.7l-19.8-5.3" fill="none" stroke="#000" stroke-width=".21" stroke-dasharray="1.3 .6" stroke-dashoffset="-.1"/>
<path d="M183.4 25.3l9.1 5.2M183.4 27.9l9.1 5.3M183.4 27.9l-2.4 1.4M181.2 55.2l-2.4-1.3M202.6 42.2a2.13 2.13 0 0 0-2-2.2 1.87 1.87 0 0 0 .7 2.8 .76 .76 0 0 0 .9 .2 .76 .76 0 0 0 .4-.8M190.3 65.9a4.2 4.2 0 0 0 2.4-4.5 13.8 13.8 0 0 0-7.2-11.3 3.9 3.9 0 0 0-4.1 .3M191.4 64.4a3.6 3.6 0 0 0 4.7-3.3 13.9 13.9 0 0 0-7.6-13.3 3.6 3.6 0 0 0-5.3 2.4" fill="none" stroke="#000" stroke-width=".21" stroke-dasharray="1.3 .6" stroke-dashoffset=".2"/>
<path d="M178.8 14.7v39.2M212 68.9a5.9 5.9 0 0 0-3.7-5.3 1.72 1.72 0 0 0-2 2.2 5.7 5.7 0 0 0 3.9 5.1 1.65 1.65 0 0 0 1.8-2" fill="none" stroke="#000" stroke-width=".21" stroke-dasharray="1.3 .6" stroke-dashoffset=".1"/>
<g font-size="8.7">
<text x="133.7" y="91.3">G</text>
<text x="134.4" y="123.3">G</text>
<text x="31" y="151.5">A</text>
<text x="117.4" y="163">A</text>
</g>
<g font-size="3.9" fill="#808080">
<text x="62.6" y="32.9">93,50</text>
<text x="36.3" y="37.7" transform="rotate(-90 36.3 37.7)">3,15</text>
<text x="21.3" y="47" transform="rotate(-90 21.3 47)">26,50</text>
<text x="25.3" y="44.8" transform="rotate(-90 25.3 44.8)">33</text>
<text x="30.6" y="44.8" transform="rotate(-90 30.6 44.8)">20</text>
<text x="62.8" y="53">N7 -0,01</text>
<text x="41.2" y="55.7" transform="rotate(-90 41.2 55.7)">3,15</text>
<text x="58.4" y="56.9">90</text>
<text x="68.7" y="56.9">-0,05</text>
<text x="63.7" y="62.9">93,50</text>
<text x="108.3" y="79.6">460</text>
<text x="231" y="82.9">33</text>
<text x="88.2" y="87.8">M8</text>
<text x="223.8" y="89.3" transform="rotate(-90 223.8 89.3)">10,80</text>
<text x="238.1" y="87">16,50</text>
<text x="283.3" y="87.6">9</text>
<text x="264.6" y="93.4">9</text>
<text x="45.4" y="100.3">33</text>
<text x="59.8" y="100.3">64</text>
<text x="81.9" y="96.5" transform="rotate(-90 81.9 96.5)">20</text>
<text x="240.5" y="98.1" transform="rotate(30 240.5 98.1)">2x M5</text>
<text x="219.2" y="103.9" transform="rotate(-90 219.2 103.9)">56,80</text>
<text x="251.5" y="104.4" transform="rotate(30 251.5 104.4)">12</text>
<text x="96.5" y="113.3" transform="rotate(-11 96.5 113.3)">17</text>
<text x="100" y="108.6" transform="rotate(-11 100 108.6)">F6 +0,03</text>
<text x="106.2" y="111.3" transform="rotate(-11 106.2 111.3)">+0,02</text>
<text x="214.1" y="110.9" transform="rotate(-90 214.1 110.9)">102,80</text>
<text x="242.7" y="112.5" transform="rotate(30 242.7 112.5)">10,50</text>
<text x="264.6" y="110.9" transform="rotate(-90 264.6 110.9)">14</text>
<text x="285.8" y="110.9" transform="rotate(-90 285.8 110.9)">14</text>
<text x="46.3" y="125.6">40</text>
<text x="67.7" y="120.3" transform="rotate(-90 67.7 120.3)">+0,05</text>
<text x="208.1" y="122.2" transform="rotate(-90 208.1 122.2)">199</text>
<text x="274.3" y="121.2" transform="rotate(-90 274.3 121.2)">8,49</text>
<text x="63.8" y="128" transform="rotate(-90 63.8 128)">D10 +0,12</text>
<text x="98.6" y="126.5" transform="rotate(-45 98.6 126.5)">M10</text>
<text x="13.8" y="133.3" transform="rotate(-90 13.8 133.3)">280</text>
<text x="67.7" y="132.4" transform="rotate(-90 67.7 132.4)">16</text>
<text x="93.4" y="138" transform="rotate(30 93.4 138)">4xM6</text>
<text x="135" y="134.2" transform="rotate(-24 135 134.2)">F6 +0,04</text>
<text x="141.6" y="135.6" transform="rotate(-24 141.6 135.6)">+0,03</text>
<text x="21.9" y="143.7" transform="rotate(-27 21.9 143.7)">15</text>
<text x="24.2" y="138.2" transform="rotate(-27 24.2 138.2)">F9 +0,06</text>
<text x="30.8" y="139.2" transform="rotate(-27 30.8 139.2)">+0,02</text>
<text x="132.5" y="139.6" transform="rotate(-24 132.5 139.6)">40</text>
</g>
<g font-size="3.2">
<text x="153.6" y="190.8">ZİNCİR KIZAĞI DİŞLİ PLAKASI</text>
<text x="153.6" y="186.8">1199009017_9SDS</text>
<text x="153.6" y="194.8">FOSFAT /</text>
<text x="232.4" y="194.5">PLATİNA SAC</text>
<text x="153.6" y="198.8">YOK / HRC</text>
<text x="232.4" y="202.8">18543.54</text>
<text x="232.5" y="198.8">-</text>
</g>
<g font-size="2.8">
<text x="86" y="56.7">SECTION A-A</text>
<text x="86.1" y="60.5">SCALE 1 : 3.5</text>
<text x="265.8" y="130.8">SECTION G-G</text>
<text x="266.2" y="134.6">SCALE 1 : 3.5</text>
<text x="263.7" y="186.7">Ü.Adet:</text>
<text x="263.9" y="190.5">Vers.:</text>
<text x="211.6" y="194.8">Hammadde Adı:</text>
<text x="138.3" y="202.8">SON KAYIT:</text>
<text x="163.6" y="202.8">26 Eylül 2021 Pazar 12:52:04</text>
<text x="212.1" y="198.7">Sip. Ölçüsü:</text>
<text x="212.3" y="202.7">Ağırlık:</text>
</g>
<g font-size="2.6">
<text x="265.9" y="194.4">GENEL TOLERANS</text>
<text x="264.2" y="198.5">DIN 7168 m T</text>
<text x="264.3" y="202.6">ÖLÇEK</text>
<text x="277.6" y="202.6">1:20</text>
<text x="286.5" y="202.6">A4</text>
</g>
<g font-size="2.5">
<text x="138.3" y="190.5">Parça Adı:</text>
<text x="138.5" y="186.5">Parça Kodu:</text>
<text x="201.2" y="186.5">Ü.Kodu:</text>
<text x="138.3" y="194.5">Kaplama Şekli:</text>
<text x="138.3" y="198.6">Isıl İşlem:</text>
<text x="6.7" y="206.7">D:\onedrive\OneDrive - gazi.edu.tr\My_Design\Arsiv\DP909SDS_3ST\</text>
</g>
</svg>
